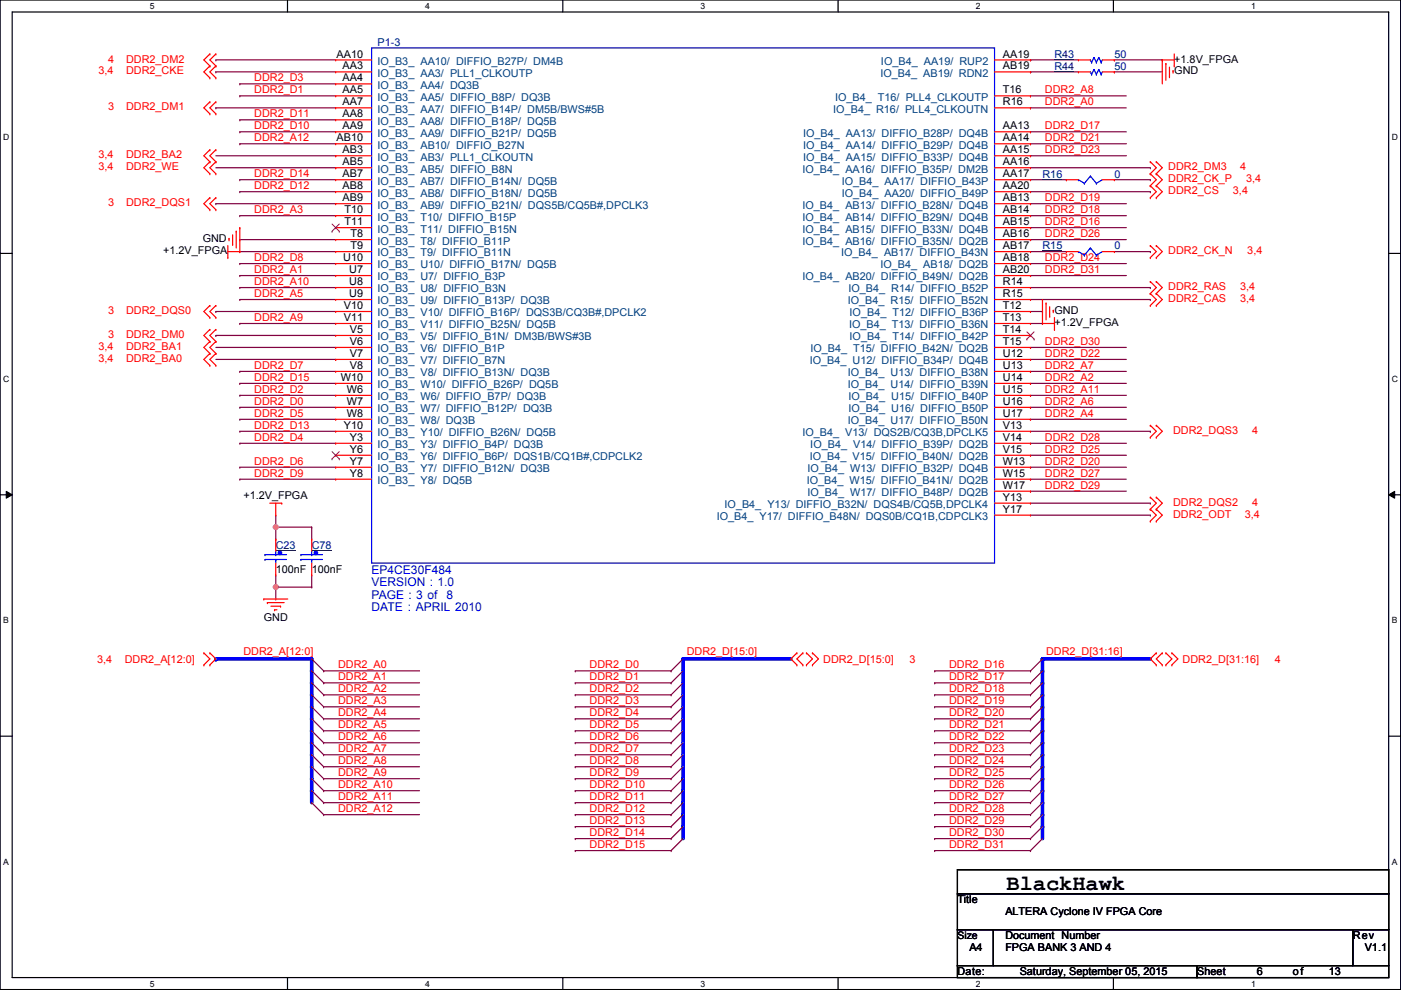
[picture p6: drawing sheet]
<svg xmlns="http://www.w3.org/2000/svg" width="297mm" height="210mm" viewBox="0 0 297 210" stroke-linecap="round" stroke-linejoin="round" font-family="sans-serif">
<path d="M0 0h297v209.8h-297zM2.6 2.5h291.8v204.8h-291.8z" fill="none" stroke="#000" stroke-width=".25"/>
<g fill="#fff">
<path d="M31.8 .3h1v2h-1z"/>
<path d="M31.8 207.5h1v2.1h-1z"/>
</g>
<path d="M61 0v2.5M61 207.3v2.5" fill="none" stroke="#000" stroke-width=".25"/>
<g fill="#fff">
<path d="M90.1 .3h1v2h-1z"/>
<path d="M90.1 207.5h1v2.1h-1z"/>
</g>
<path d="M119.3 0v2.5M119.3 207.3v2.5" fill="none" stroke="#000" stroke-width=".25"/>
<g fill="#fff">
<path d="M148.5 .3h1v2h-1z"/>
<path d="M148.5 207.5h1v2.1h-1z"/>
</g>
<path d="M177.7 0v2.5M177.7 207.3v2.5" fill="none" stroke="#000" stroke-width=".25"/>
<g fill="#fff">
<path d="M206.9 .3h1v2h-1z"/>
<path d="M206.9 207.5h1v2.1h-1z"/>
</g>
<path d="M236.1 0v2.5M236.1 207.3v2.5" fill="none" stroke="#000" stroke-width=".25"/>
<g fill="#fff">
<path d="M265.2 .3h1.1v2h-1.1z"/>
<path d="M265.2 207.5h1.1v2.1h-1.1z"/>
<path d="M.7 28.1h1.3v2.1h-1.3z"/>
<path d="M295.1 28.1h1.3v2.1h-1.3z"/>
<path d="M.7 79.3h1.3v2h-1.3z"/>
<path d="M295.1 79.3h1.3v2h-1.3z"/>
</g>
<path d="M0 53.7h2.6M294.4 53.7h2.6" fill="none" stroke="#000" stroke-width=".25"/>
<g fill="#fff">
<path d="M.7 130.5h1.2v2h-1.2z"/>
<path d="M295.1 130.5h1.2v2h-1.2z"/>
</g>
<path d="M0 104.9h2.6M294.4 104.9h2.6" fill="none" stroke="#000" stroke-width=".25"/>
<path d="M1.3 104.2l1.3 .7-1.3 .7zM294.4 104.9l1.3-.7v1.4z" fill="#000"/>
<path d="M1.3 104.2l1.3 .7-1.3 .7zM294.4 104.9l1.3-.7v1.4z" fill="none" stroke="#000" stroke-width=".21"/>
<g fill="#fff">
<path d="M.7 181.7h1.2v2h-1.2z"/>
<path d="M295.1 181.7h1.2v2h-1.2z"/>
</g>
<path d="M0 156.1h2.6M294.4 156.1h2.6" fill="none" stroke="#000" stroke-width=".25"/>
<g fill="none" stroke="#800040" stroke-width=".25">
<path d="M45.8 12.7h.1M45.8 12.7h25.4M218.5 12.7h.1M218.5 15.2h.1M218.5 12.7h10.1M218.5 15.2h10.1M236.3 12.7h.1M236.3 15.2h.1M236.3 12.7h10.1M236.3 15.2h10.1M45.8 22.9h.1M45.8 22.9h25.4"/>
<path d="M218.5 35.6h25.4M243.9 35.6h.1M45.8 43.2h.1M45.8 43.2h25.4M45.8 71.1h.1M45.8 66h.1M45.8 71.1h25.4M45.8 66h25.4M218.5 91.4h25.4M243.9 91.4h.1M218.5 106.7h25.4M243.9 106.7h.1"/>
</g>
<path d="M221 139.7h22.9" fill="none" stroke="#00f" stroke-width=".76"/>
<circle cx="221" cy="139.7" r=".38" fill="#00f"/>
<path d="M221 139.7v2.5" fill="none" stroke="#00f" stroke-width=".76"/>
<circle cx="221" cy="139.7" r=".38" fill="#00f"/>
<path d="M221 144.8v2.5" fill="none" stroke="#00f" stroke-width=".76"/>
<circle cx="221" cy="144.8" r=".38" fill="#00f"/>
<path d="M221 147.3v2.6" fill="none" stroke="#00f" stroke-width=".76"/>
<circle cx="221" cy="147.3" r=".38" fill="#00f"/>
<path d="M221 152.4v2.5" fill="none" stroke="#00f" stroke-width=".76"/>
<circle cx="221" cy="152.4" r=".38" fill="#00f"/>
<path d="M221 157.5v2.5" fill="none" stroke="#00f" stroke-width=".76"/>
<circle cx="221" cy="157.5" r=".38" fill="#00f"/>
<path d="M221 160v2.6" fill="none" stroke="#00f" stroke-width=".76"/>
<circle cx="221" cy="160" r=".38" fill="#00f"/>
<path d="M221 165.1v2.5" fill="none" stroke="#00f" stroke-width=".76"/>
<circle cx="221" cy="165.1" r=".38" fill="#00f"/>
<path d="M221 167.6v2.6" fill="none" stroke="#00f" stroke-width=".76"/>
<circle cx="221" cy="167.6" r=".38" fill="#00f"/>
<path d="M221 170.2v2.5" fill="none" stroke="#00f" stroke-width=".76"/>
<circle cx="221" cy="170.2" r=".38" fill="#00f"/>
<path d="M221 175.3v2.5" fill="none" stroke="#00f" stroke-width=".76"/>
<circle cx="221" cy="175.3" r=".38" fill="#00f"/>
<path d="M198.2 167.6h.1M198.2 170.2h.1M198.2 172.7h.1M198.2 175.3h.1M198.2 177.8h.1M198.2 167.6h20.3M198.2 170.2h20.3M198.2 172.7h20.3M198.2 175.3h20.3M198.2 177.8h20.3M198.2 180.3h.1M198.2 180.3h20.3" fill="none" stroke="#800040" stroke-width=".25"/>
<path d="M221 142.2v2.6" fill="none" stroke="#00f" stroke-width=".76"/>
<circle cx="221" cy="142.2" r=".38" fill="#00f"/>
<path d="M221 149.9v2.5" fill="none" stroke="#00f" stroke-width=".76"/>
<circle cx="221" cy="149.9" r=".38" fill="#00f"/>
<path d="M221 154.9v2.6" fill="none" stroke="#00f" stroke-width=".76"/>
<circle cx="221" cy="154.9" r=".38" fill="#00f"/>
<path d="M221 162.6v2.5" fill="none" stroke="#00f" stroke-width=".76"/>
<circle cx="221" cy="162.6" r=".38" fill="#00f"/>
<path d="M221 172.7v2.6" fill="none" stroke="#00f" stroke-width=".76"/>
<circle cx="221" cy="172.7" r=".38" fill="#00f"/>
<g fill="none" stroke="#800040" stroke-width=".25">
<path d="M198.2 142.2h.1M198.2 144.8h.1M198.2 147.3h.1M198.2 149.9h.1M198.2 152.4h.1M198.2 154.9h.1M198.2 157.5h.1M198.2 142.2h20.3M198.2 144.8h20.3M198.2 147.3h20.3M198.2 149.9h20.3M198.2 152.4h20.3"/>
<path d="M198.2 154.9h20.3M198.2 157.5h20.3M198.2 160h.1M198.2 162.6h.1M198.2 165.1h.1M198.2 160h20.3M198.2 162.6h20.3M198.2 165.1h20.3"/>
</g>
<path d="M144.8 139.7h22.9" fill="none" stroke="#00f" stroke-width=".76"/>
<circle cx="144.8" cy="139.7" r=".38" fill="#00f"/>
<path d="M144.8 139.7v2.5" fill="none" stroke="#00f" stroke-width=".76"/>
<circle cx="144.8" cy="139.7" r=".38" fill="#00f"/>
<path d="M144.8 144.8v2.5" fill="none" stroke="#00f" stroke-width=".76"/>
<circle cx="144.8" cy="144.8" r=".38" fill="#00f"/>
<path d="M144.8 147.3v2.6" fill="none" stroke="#00f" stroke-width=".76"/>
<circle cx="144.8" cy="147.3" r=".38" fill="#00f"/>
<path d="M144.8 152.4v2.5" fill="none" stroke="#00f" stroke-width=".76"/>
<circle cx="144.8" cy="152.4" r=".38" fill="#00f"/>
<path d="M144.8 157.5v2.5" fill="none" stroke="#00f" stroke-width=".76"/>
<circle cx="144.8" cy="157.5" r=".38" fill="#00f"/>
<path d="M144.8 160v2.6" fill="none" stroke="#00f" stroke-width=".76"/>
<circle cx="144.8" cy="160" r=".38" fill="#00f"/>
<path d="M144.8 165.1v2.5" fill="none" stroke="#00f" stroke-width=".76"/>
<circle cx="144.8" cy="165.1" r=".38" fill="#00f"/>
<path d="M144.8 167.6v2.6" fill="none" stroke="#00f" stroke-width=".76"/>
<circle cx="144.8" cy="167.6" r=".38" fill="#00f"/>
<path d="M144.8 170.2v2.5" fill="none" stroke="#00f" stroke-width=".76"/>
<circle cx="144.8" cy="170.2" r=".38" fill="#00f"/>
<path d="M144.8 175.3v2.5" fill="none" stroke="#00f" stroke-width=".76"/>
<circle cx="144.8" cy="175.3" r=".38" fill="#00f"/>
<path d="M122 167.6h.1M122 170.2h.1M122 172.7h.1M122 175.3h.1M122 177.8h.1M122 167.6h20.3M122 170.2h20.3M122 172.7h20.3M122 175.3h20.3M122 177.8h20.3M122 180.3h.1M122 180.3h20.3" fill="none" stroke="#800040" stroke-width=".25"/>
<path d="M144.8 142.2v2.6" fill="none" stroke="#00f" stroke-width=".76"/>
<circle cx="144.8" cy="142.2" r=".38" fill="#00f"/>
<path d="M144.8 149.9v2.5" fill="none" stroke="#00f" stroke-width=".76"/>
<circle cx="144.8" cy="149.9" r=".38" fill="#00f"/>
<path d="M144.8 154.9v2.6" fill="none" stroke="#00f" stroke-width=".76"/>
<circle cx="144.8" cy="154.9" r=".38" fill="#00f"/>
<path d="M144.8 162.6v2.5" fill="none" stroke="#00f" stroke-width=".76"/>
<circle cx="144.8" cy="162.6" r=".38" fill="#00f"/>
<path d="M144.8 172.7v2.6" fill="none" stroke="#00f" stroke-width=".76"/>
<circle cx="144.8" cy="172.7" r=".38" fill="#00f"/>
<g fill="none" stroke="#800040" stroke-width=".25">
<path d="M218.5 38.1h7.6M226.1 38.1h.1M218.5 53.3h7.6M226.1 53.3h.1M122 142.2h.1M122 144.8h.1M122 147.3h.1M122 149.9h.1M122 152.4h.1M122 154.9h.1M122 157.5h.1M122 142.2h20.3"/>
<path d="M122 144.8h20.3M122 147.3h20.3M122 149.9h20.3M122 152.4h20.3M122 154.9h20.3M122 157.5h20.3M122 160h.1M122 162.6h.1M122 165.1h.1M122 160h20.3M122 162.6h20.3M122 165.1h20.3"/>
</g>
<path d="M45.8 139.7h20.3" fill="none" stroke="#00f" stroke-width=".76"/>
<circle cx="45.8" cy="139.7" r=".38" fill="#00f"/>
<path d="M66.1 139.7v2.5" fill="none" stroke="#00f" stroke-width=".76"/>
<circle cx="66.1" cy="139.7" r=".38" fill="#00f"/>
<path d="M66.1 147.3v2.6" fill="none" stroke="#00f" stroke-width=".76"/>
<circle cx="66.1" cy="147.3" r=".38" fill="#00f"/>
<path d="M66.1 152.4v2.5" fill="none" stroke="#00f" stroke-width=".76"/>
<circle cx="66.1" cy="152.4" r=".38" fill="#00f"/>
<path d="M66.1 154.9v2.6" fill="none" stroke="#00f" stroke-width=".76"/>
<circle cx="66.1" cy="154.9" r=".38" fill="#00f"/>
<path d="M66.1 160v2.6" fill="none" stroke="#00f" stroke-width=".76"/>
<circle cx="66.1" cy="160" r=".38" fill="#00f"/>
<path d="M66.1 165.1v2.5" fill="none" stroke="#00f" stroke-width=".76"/>
<circle cx="66.1" cy="165.1" r=".38" fill="#00f"/>
<path d="M66.1 167.6v2.6" fill="none" stroke="#00f" stroke-width=".76"/>
<circle cx="66.1" cy="167.6" r=".38" fill="#00f"/>
<path d="M66.1 162.6v2.5" fill="none" stroke="#00f" stroke-width=".76"/>
<circle cx="66.1" cy="162.6" r=".38" fill="#00f"/>
<path d="M66.1 157.5v2.5" fill="none" stroke="#00f" stroke-width=".76"/>
<circle cx="66.1" cy="157.5" r=".38" fill="#00f"/>
<path d="M66.1 149.9v2.5" fill="none" stroke="#00f" stroke-width=".76"/>
<circle cx="66.1" cy="149.9" r=".38" fill="#00f"/>
<path d="M66.1 144.8v2.5" fill="none" stroke="#00f" stroke-width=".76"/>
<circle cx="66.1" cy="144.8" r=".38" fill="#00f"/>
<path d="M66.1 142.2v2.6" fill="none" stroke="#00f" stroke-width=".76"/>
<circle cx="66.1" cy="142.2" r=".38" fill="#00f"/>
<g fill="none" stroke="#800040" stroke-width=".25">
<path d="M45.8 15.2h.1M45.8 15.2h25.4M50.8 17.8h.1M50.8 17.8h20.4M45.8 33h25.4M45.8 35.6h25.4M50.8 38.1h.1M50.8 27.9h.1M50.8 25.4h.1M50.8 20.3h.1M50.8 30.5h.1M50.8 38.1h20.4"/>
<path d="M50.8 27.9h20.4M50.8 25.4h20.4M50.8 20.3h20.4M50.8 30.5h20.4M71.2 33h.1M71.2 35.6h.1M218.5 30.5h.1M218.5 33h.1M218.5 22.9h.1M218.5 20.3h.1M218.5 27.9h.1M218.5 27.9h20.3"/>
<path d="M218.5 20.3h20.3M218.5 30.5h20.3M218.5 33h20.3M218.5 22.9h20.3M236.3 38.1h7.6M243.9 38.1h.1M50.8 40.6h.1M50.8 55.9h.1M50.8 45.7h.1M50.8 58.4h.1M50.8 53.3h.1M50.8 50.8h.1"/>
<path d="M50.8 40.6h20.4M50.8 55.9h20.4M50.8 45.7h20.4M50.8 50.8h20.4M50.8 58.4h20.4M50.8 53.3h20.4M218.5 45.7h.1M218.5 48.3h.1M218.5 50.8h.1M218.5 58.4h.1M218.5 55.9h.1M218.5 43.2h.1"/>
<path d="M218.5 40.6h25.4M218.5 55.9h20.3M218.5 45.7h20.3M218.5 48.3h20.3M218.5 50.8h20.3M218.5 58.4h20.3M218.5 43.2h20.3M236.3 53.3h7.6M243.9 40.6h.1M243.9 53.3h.1M45.8 73.7h25.4M45.8 76.2h25.4"/>
<path d="M50.8 78.7h.1M50.8 63.5h.1M50.8 61h.1M50.8 68.6h.1M50.8 78.7h20.4M50.8 63.5h20.4M50.8 61h20.4M50.8 68.6h20.4M71.2 76.2h.1M71.2 73.7h.1M218.5 73.7h.1M218.5 76.2h.1"/>
<path d="M218.5 78.7h.1M218.5 78.7h20.3M218.5 73.7h20.3M218.5 63.5h25.4M218.5 61h25.4M218.5 76.2h20.3M218.5 68.6h2.5M218.5 66h2.5M221 68.6h.1M221 66h.1M243.9 63.5h.1M243.9 61h.1"/>
<path d="M50.8 81.3h.1M50.8 91.4h.1M50.8 86.4h.1M50.8 99.1h.1M50.8 88.9h.1M50.8 94h.1M50.8 83.8h.1M50.8 81.3h20.4M50.8 91.4h20.4M50.8 86.4h20.4M50.8 99.1h20.4M50.8 88.9h20.4"/>
<path d="M50.8 94h20.4M50.8 83.8h20.4M218.5 94h.1M218.5 96.5h.1M218.5 88.9h.1M218.5 86.4h.1M218.5 83.8h.1M218.5 81.3h.1M218.5 99.1h.1M218.5 81.3h20.3M218.5 86.4h20.3M218.5 99.1h20.3"/>
<path d="M218.5 88.9h20.3M218.5 94h20.3M218.5 83.8h20.3M218.5 96.5h20.3M50.8 101.6h.1M50.8 101.6h20.4M218.5 104.1h.1M218.5 101.6h.1M218.5 109.2h25.4M218.5 101.6h20.3M218.5 104.1h20.3M243.9 109.2h.1"/>
<path d="M58.5 124.5h.1M58.5 121.9v2.6M68.6 144.8h.1M68.6 147.3h.1M68.6 149.9h.1M68.6 152.4h.1M68.6 154.9h.1M68.6 157.5h.1M68.6 142.2h.1M68.6 144.8h20.3M68.6 147.3h20.3M68.6 149.9h20.3"/>
<path d="M68.6 152.4h20.3M68.6 154.9h20.3M68.6 157.5h20.3M68.6 142.2h20.3M68.6 160h.1M68.6 162.6h.1M68.6 165.1h.1M68.6 167.6h.1M68.6 170.2h.1M68.6 172.7h.1M68.6 160h20.3M68.6 162.6h20.3"/>
<path d="M68.6 165.1h20.3M68.6 167.6h20.3M68.6 170.2h20.3M68.6 172.7h20.3"/>
</g>
<circle cx="58.5" cy="124.5" r=".51" fill="#f0f"/>
<circle cx="58.5" cy="124.5" r=".51" fill="none" stroke="#f0f" stroke-width=".25"/>
<path d="M58.5 111.8h.1M58.5 114.3h.1M58.5 109.2v5.1M58.5 111.8h7.6M66.1 111.8h.1M66.1 111.8v2.5M58.5 124.5h.1M58.5 127h.1M58.5 124.5v2.5M58.5 124.5h7.6M66.1 124.5h.1M66.1 121.9v2.6" fill="none" stroke="#800040" stroke-width=".25"/>
<circle cx="58.5" cy="111.8" r=".51" fill="#f0f"/>
<circle cx="58.5" cy="111.8" r=".51" fill="none" stroke="#f0f" stroke-width=".25"/>
<g fill="none" stroke="#f00" stroke-width=".25">
<path d="M44.5 14h.1M44.5 11.4h.1M44.5 16.5h.1M44.5 11.4l-1.3 1.3 1.3 1.3M44.5 14l-1.3 1.2 1.3 1.3M45.8 14h.1M45.8 11.4h.1M45.8 16.5h.1M45.8 11.4l-1.3 1.3 1.3 1.3M45.8 14l-1.3 1.2 1.3 1.3M246.4 12.7h.1M246.4 12.7h2.6"/>
<path d="M246.4 12.7v5.1M247.2 13.5h.1M247.2 13.5v3.5M247.9 16.3h.1M247.9 14.2v2.1M248.7 15h.1M248.7 15v.5M249 14h.1M249 11.4v2.6M44.5 24.1h.1M44.5 21.6h.1M44.5 36.8h.1"/>
<path d="M44.5 34.3h.1M44.5 31.8h.1M44.5 21.6l-1.3 1.3 1.3 1.2M44.5 34.3l-1.3 1.3 1.3 1.2M44.5 31.8l-1.3 1.2 1.3 1.3M45.8 24.1h.1M45.8 21.6h.1M45.8 36.8h.1M45.8 34.3h.1M45.8 31.8h.1M45.8 21.6l-1.3 1.3 1.3 1.2M45.8 34.3l-1.3 1.3 1.3 1.2"/>
<path d="M45.8 31.8l-1.3 1.2 1.3 1.3M243.9 36.8h.1M243.9 34.3h.1M243.9 39.4h.1M243.9 34.3l1.3 1.3-1.3 1.2M243.9 36.8l1.3 1.3-1.3 1.3M243.9 39.4l1.3 1.2-1.3 1.3M245.2 36.8h.1M245.2 34.3h.1M245.2 39.4h.1M245.2 34.3l1.2 1.3-1.2 1.2M245.2 36.8l1.2 1.3-1.2 1.3"/>
<path d="M245.2 39.4l1.2 1.2-1.2 1.3M44.5 44.5h.1M44.5 41.9h.1M44.5 41.9l-1.3 1.3 1.3 1.3M45.8 44.5h.1M45.8 41.9h.1M45.8 41.9l-1.3 1.3 1.3 1.3M48.3 54.6h.1M48.3 53.3h2.5M48.3 52.1v2.5M48.6 50.6h.1M48.6 50.6v.5"/>
<path d="M49.3 51.8h.1M49.3 49.8v2M50.1 49h.1M50.1 49v3.6M50.8 53.3h.1M50.8 48.3h.1M50.8 48.3v5M226.1 53.3h.1M226.1 53.3h2.5M233.7 53.3h2.6M236.3 53.3h.1M243.9 54.6h.1"/>
<path d="M243.9 52.1h.1M243.9 41.9h.1M243.9 59.7h.1M243.9 52.1l1.3 1.2-1.3 1.3M243.9 59.7l1.3 1.3-1.3 1.2M245.2 54.6h.1M245.2 52.1h.1M245.2 41.9h.1M245.2 59.7h.1M245.2 59.7l1.2 1.3-1.2 1.2M245.2 52.1l1.2 1.2-1.2 1.3M44.5 72.4h.1"/>
<path d="M44.5 69.9h.1M44.5 67.3h.1M44.5 64.8h.1M44.5 74.9h.1M44.5 77.5h.1M44.5 69.9l-1.3 1.2 1.3 1.3M44.5 64.8l-1.3 1.2 1.3 1.3M44.5 72.4l-1.3 1.3 1.3 1.2M44.5 74.9l-1.3 1.3 1.3 1.3M45.8 72.4h.1M45.8 69.9h.1M45.8 67.3h.1"/>
<path d="M45.8 64.8h.1M45.8 74.9h.1M45.8 77.5h.1M45.8 69.9l-1.3 1.2 1.3 1.3M45.8 64.8l-1.3 1.2 1.3 1.3M45.8 72.4l-1.3 1.3 1.3 1.2M45.8 74.9l-1.3 1.3 1.3 1.3M221 63.5h.1M221 68.6h.1M221 63.5v5.1M221 68.6h2.6M221.8 64.3h.1"/>
<path d="M221.8 64.3v3.5M222.5 67.1h.1M222.5 65v2.1M223.3 65.8h.1M223.3 65.8v.5M223.6 69.9h.1M223.6 67.3v2.6M243.9 62.2h.1M243.9 64.8h.1M243.9 62.2l1.3 1.3-1.3 1.3M245.2 62.2h.1M245.2 64.8h.1"/>
<path d="M245.2 62.2l1.2 1.3-1.2 1.3M243.9 92.7h.1M243.9 90.2h.1M243.9 90.2l1.3 1.2-1.3 1.3M245.2 92.7h.1M245.2 90.2h.1M245.2 90.2l1.2 1.2-1.2 1.3M57.2 106.7h2.5M58.5 109.2h.1M58.5 106.7v2.5M59.7 106.7h.1M243.9 108h.1"/>
<path d="M243.9 105.4h.1M243.9 110.5h.1M243.9 105.4l1.3 1.3-1.3 1.3M243.9 108l1.3 1.2-1.3 1.3M245.2 108h.1M245.2 105.4h.1M245.2 110.5h.1M245.2 105.4l1.2 1.3-1.2 1.3M245.2 108l1.2 1.2-1.2 1.3M43.2 138.4h.1M43.2 138.4l1.3 1.3-1.3 1.3M44.5 138.4h.1"/>
<path d="M44.5 138.4l1.3 1.3-1.3 1.3M55.9 127h.1M55.9 127h5.1M56.7 127.8h.1M56.7 127.8h3.5M57.4 128.5h2.1M58.2 129.3h.1M58.2 129.3h.5M59.5 128.5h.1M169 138.4h.1M169 138.4l-1.3 1.3 1.3 1.3M170.2 138.4h.1"/>
<path d="M170.2 138.4l-1.2 1.3 1.2 1.3M171 138.4h.1M171 138.4l1.3 1.3-1.3 1.3M172.3 138.4h.1M172.3 138.4l1.2 1.3-1.2 1.3M245.2 138.4h.1M245.2 138.4l-1.3 1.3 1.3 1.3M246.4 138.4h.1M246.4 138.4l-1.2 1.3 1.2 1.3M247.2 138.4h.1M247.2 138.4l1.3 1.3-1.3 1.3M248.5 138.4h.1"/>
<path d="M248.5 138.4l1.2 1.3-1.2 1.3M43.2 141h.1M44.5 141h.1M169 141h.1M170.2 141h.1M171 141h.1M172.3 141h.1M245.2 141h.1M246.4 141h.1M247.2 141h.1M248.5 141h.1"/>
</g>
<g fill="none" stroke="#800040" stroke-width=".25">
<path d="M66.1 139.7h.1M66.1 139.7l2.5 2.5M144.8 139.7l-2.5 2.5M221 139.7l-2.5 2.5M66.1 142.2h.1M66.1 144.8h.1M66.1 147.3h.1M66.1 149.9h.1M66.1 152.4h.1M66.1 154.9h.1M66.1 157.5h.1M66.1 142.2l2.5 2.6"/>
<path d="M66.1 144.8l2.5 2.5M66.1 147.3l2.5 2.6M66.1 149.9l2.5 2.5M66.1 152.4l2.5 2.5M66.1 154.9l2.5 2.6M66.1 157.5l2.5 2.5M142.3 142.2h.1M142.3 144.8h.1M142.3 147.3h.1M142.3 149.9h.1M142.3 152.4h.1M142.3 154.9h.1"/>
<path d="M142.3 157.5h.1M144.8 142.2l-2.5 2.6M144.8 144.8l-2.5 2.5M144.8 147.3l-2.5 2.6M144.8 149.9l-2.5 2.5M144.8 152.4l-2.5 2.5M144.8 154.9l-2.5 2.6M144.8 157.5l-2.5 2.5M218.5 142.2h.1M218.5 144.8h.1M218.5 147.3h.1M218.5 149.9h.1"/>
<path d="M218.5 152.4h.1M218.5 154.9h.1M218.5 157.5h.1M221 142.2l-2.5 2.6M221 144.8l-2.5 2.5M221 147.3l-2.5 2.6M221 149.9l-2.5 2.5M221 152.4l-2.5 2.5M221 154.9l-2.5 2.6M221 157.5l-2.5 2.5M66.1 160h.1M66.1 162.6h.1"/>
<path d="M66.1 165.1h.1M66.1 167.6h.1M66.1 170.2h.1M66.1 160l2.5 2.6M66.1 162.6l2.5 2.5M66.1 165.1l2.5 2.5M66.1 167.6l2.5 2.6M66.1 170.2l2.5 2.5M142.3 160h.1M142.3 162.6h.1M142.3 165.1h.1M142.3 167.6h.1"/>
<path d="M142.3 170.2h.1M142.3 172.7h.1M142.3 175.3h.1M142.3 177.8h.1M144.8 160l-2.5 2.6M144.8 162.6l-2.5 2.5M144.8 165.1l-2.5 2.5M144.8 167.6l-2.5 2.6M144.8 170.2l-2.5 2.5M144.8 172.7l-2.5 2.6M144.8 175.3l-2.5 2.5M144.8 177.8l-2.5 2.5"/>
<path d="M218.5 160h.1M218.5 162.6h.1M218.5 165.1h.1M218.5 167.6h.1M218.5 170.2h.1M218.5 172.7h.1M218.5 175.3h.1M218.5 177.8h.1M221 160l-2.5 2.6M221 162.6l-2.5 2.5M221 165.1l-2.5 2.5M221 167.6l-2.5 2.6"/>
<path d="M221 170.2l-2.5 2.5M221 172.7l-2.5 2.6M221 175.3l-2.5 2.5M221 177.8l-2.5 2.5M142.3 180.3h.1M218.5 180.3h.1"/>
</g>
<path d="M203 184.4h91.4v5.1h-91.4zM203 189.5h91.4v7.6h-91.4zM203 197.1h7.6v7.6h-7.6zM210.6 197.1h76.2v7.6h-76.2zM286.8 197.1h7.6v7.6h-7.6zM203 204.7h50.8v2.6h-50.8zM253.8 204.7h40.6v2.6h-40.6z" fill="none" stroke="#000" stroke-width=".25"/>
<g fill="none" stroke="#00f" stroke-width=".25">
<path d="M228.6 53.3h.1M228.6 53.3l1.3 .8M229.9 54.1h.1M231.2 52.6h.1M231.2 52.6l1.3 1.5M231.2 52.6l-1.3 1.5M232.5 54.1h.1M233.7 53.3l-1.2 .8M56.2 118.6h.1M56.2 117.6h.1M56.2 118.6h4.6M56.2 117.6h4.6"/>
<path d="M58.5 118.6h.1M58.5 118.6v.8"/>
</g>
<path d="M221 53.2h4.3" fill="none" stroke="#000080" stroke-width=".21"/>
<circle cx="59.4" cy="117.2" r=".38" fill="#00f"/>
<g fill="none" stroke="#00f" stroke-width=".25">
<path d="M231.2 15.2h.1M231.2 12.7h.1M231.2 15.2l.2 .6M231.2 12.7l.2 .5M231.4 15.8h.1M231.4 13.2h.1M231.9 14.7h.1M231.9 12.2h.1M231.9 14.7l.6 1.1M231.9 14.7l-.5 1.1M231.9 12.2l.6 1M231.9 12.2l-.5 1"/>
<path d="M232.5 15.8h.1M232.5 13.2h.1M233 14.7h.1M233 12.2h.1M233 14.7l.5 1.1M233 14.7l-.5 1.1M233 12.2l.5 1M233 12.2l-.5 1M233.5 15.8h.1M233.5 13.2h.1M233.7 15.2l-.2 .6M233.7 12.7l-.2 .5"/>
<path d="M228.6 38.1h.1M228.6 38.1l1.3 .8M229.9 38.9h.1M231.2 37.3h.1M231.2 37.3l1.3 1.6M231.2 37.3l-1.3 1.6M232.5 38.9h.1M233.7 38.1l-1.2 .8M58.5 117.6h.1M58.5 116.8v.8M63.8 118.6h.1M63.8 117.6h.1"/>
<path d="M63.8 118.6h4.6M63.8 117.6h4.6M66.1 118.6h.1M66.1 118.6v.8"/>
<circle cx="59.4" cy="117.2" r=".38"/>
</g>
<path d="M223.6 15.1h4.2M223.6 12.6h4.2M221 38h4.3M58.5 116.7h4.2" fill="none" stroke="#000080" stroke-width=".21"/>
<g fill="none" stroke="#f00" stroke-width=".25">
<path d="M228.6 15.2h.1M228.6 12.7h.1M228.6 15.2h2.6M228.6 12.7h2.6M233.7 15.2h2.6M233.7 12.7h2.6M236.3 15.2h.1M236.3 12.7h.1M226.1 38.1h.1M226.1 38.1h2.5M233.7 38.1h2.6M236.3 38.1h.1"/>
<path d="M58.5 114.3h.1M58.5 114.3v2.5M58.5 119.4v2.5M58.5 121.9h.1"/>
</g>
<circle cx="67" cy="117.2" r=".38" fill="#00f"/>
<g fill="none" stroke="#00f" stroke-width=".25">
<path d="M78.8 10.2h132.1v109.2h-132.1zM66.1 117.6h.1M66.1 116.8v.8"/>
<circle cx="67" cy="117.2" r=".38"/>
</g>
<path d="M66.1 116.7h4.2" fill="none" stroke="#000080" stroke-width=".21"/>
<g fill="none" stroke="#f00" stroke-width=".25">
<path d="M71.2 12.7h.1M71.2 15.2h.1M71.2 17.8h.1M71.2 12.7h7.6M71.2 15.2h7.6M71.2 17.8h7.6M210.9 12.7h7.6M210.9 15.2h7.6M218.5 12.7h.1M218.5 15.2h.1M71.2 20.3h.1M71.2 22.9h.1"/>
<path d="M71.2 25.4h.1M71.2 27.9h.1M71.2 30.5h.1M71.2 33h.1M71.2 35.6h.1M71.2 38.1h.1M71.2 20.3h7.6M71.2 22.9h7.6M71.2 25.4h7.6M71.2 27.9h7.6M71.2 30.5h7.6M71.2 33h7.6"/>
<path d="M71.2 35.6h7.6M71.2 38.1h7.6M210.9 20.3h7.6M210.9 22.9h7.6M210.9 27.9h7.6M210.9 30.5h7.6M210.9 33h7.6M210.9 35.6h7.6M210.9 38.1h7.6M218.5 20.3h.1M218.5 22.9h.1M218.5 27.9h.1"/>
<path d="M218.5 30.5h.1M218.5 33h.1M218.5 35.6h.1M218.5 38.1h.1M71.2 40.6h.1M71.2 43.2h.1M71.2 45.7h.1M71.2 48.3h.1M71.2 50.8h.1M71.2 53.3h.1M71.2 55.9h.1M71.2 58.4h.1"/>
<path d="M71.2 40.6h7.6M71.2 43.2h7.6M71.2 45.7h7.6M71.2 48.3h7.6M71.2 50.8h7.6M71.2 53.3h7.6M71.2 55.9h7.6M71.2 58.4h7.6M210.9 40.6h7.6M210.9 43.2h7.6M210.9 45.7h7.6M210.9 48.3h7.6"/>
<path d="M210.9 50.8h7.6M210.9 53.3h7.6M210.9 55.9h7.6M210.9 58.4h7.6M218.5 40.6h.1M218.5 43.2h.1M218.5 45.7h.1M218.5 48.3h.1M218.5 50.8h.1M218.5 53.3h.1M218.5 55.9h.1M218.5 58.4h.1"/>
<path d="M71.2 61h.1M71.2 63.5h.1M71.2 66h.1M71.2 68.6h.1M71.2 71.1h.1M71.2 73.7h.1M71.2 76.2h.1M71.2 78.7h.1M71.2 61h7.6M71.2 63.5h7.6M71.2 66h7.6M71.2 68.6h7.6"/>
<path d="M71.2 71.1h7.6M71.2 73.7h7.6M71.2 76.2h7.6M71.2 78.7h7.6M210.9 61h7.6M210.9 63.5h7.6M210.9 66h7.6M210.9 68.6h7.6M210.9 71.1h7.6M210.9 73.7h7.6M210.9 76.2h7.6M210.9 78.7h7.6"/>
<path d="M218.5 61h.1M218.5 63.5h.1M218.5 66h.1M218.5 68.6h.1M218.5 71.1h.1M218.5 73.7h.1M218.5 76.2h.1M218.5 78.7h.1M71.2 81.3h.1M71.2 83.8h.1M71.2 86.4h.1M71.2 88.9h.1"/>
<path d="M71.2 91.4h.1M71.2 94h.1M71.2 96.5h.1M71.2 99.1h.1M71.2 81.3h7.6M71.2 83.8h7.6M71.2 86.4h7.6M71.2 88.9h7.6M71.2 91.4h7.6M71.2 94h7.6M71.2 96.5h7.6M71.2 99.1h7.6"/>
<path d="M210.9 81.3h7.6M210.9 83.8h7.6M210.9 86.4h7.6M210.9 88.9h7.6M210.9 91.4h7.6M210.9 94h7.6M210.9 96.5h7.6M210.9 99.1h7.6M218.5 81.3h.1M218.5 83.8h.1M218.5 86.4h.1M218.5 88.9h.1"/>
<path d="M218.5 91.4h.1M218.5 94h.1M218.5 96.5h.1M218.5 99.1h.1M66.1 114.3h.1M66.1 114.3v2.5M66.1 119.4v2.5M71.2 101.6h.1M71.2 101.6h7.6M210.9 101.6h7.6M210.9 104.1h7.6M210.9 106.7h7.6"/>
<path d="M210.9 109.2h7.6M218.5 101.6h.1M218.5 104.1h.1M218.5 106.7h.1M218.5 109.2h.1M66.1 121.9h.1"/>
</g>
<path d="M70.4 49h.1M70.4 47.5l1.5 1.5M71.9 47.5l-1.5 1.5M71.9 49h.1M217.7 71.9h.1M217.7 70.4l1.6 1.5M219.2 70.4l-1.5 1.5M219.3 71.9h.1M70.4 97.3h.1M70.4 95.8l1.5 1.5M71.9 95.8l-1.5 1.5M71.9 97.3h.1" fill="none" stroke="#804000" stroke-width=".21"/>
<circle cx="58.5" cy="124.5" r=".51" fill="#f0f"/>
<circle cx="58.5" cy="124.5" r=".51" fill="none" stroke="#f0f" stroke-width=".25"/>
<circle cx="58.5" cy="111.8" r=".51" fill="#f0f"/>
<circle cx="58.5" cy="111.8" r=".51" fill="none" stroke="#f0f" stroke-width=".25"/>
<text font-size="4.7" x="213.4" y="188.8">BlackHawk</text>
<g font-size="2.5" fill="#00f">
<text x="78.8" y="121.7">EP4CE30F484</text>
<text x="78.8" y="124.3">VERSION : 1.0</text>
<text x="78.8" y="126.9">PAGE : 3 of</text>
<text x="78.8" y="129.6">DATE : APRIL 2010</text>
<text x="94.6" y="126.9">8</text>
</g>
<g font-size="2.3" fill="#000080">
<text x="80.1" y="9.7">P1-3</text>
<text x="223.6" y="14.8">R44</text>
<text x="223.6" y="12.2">R43</text>
<text x="236.3" y="14.8">50</text>
<text x="236.3" y="12.2">50</text>
<text x="221" y="37.6">R16</text>
<text x="236.3" y="37.6">0</text>
<text x="221" y="52.9">R15</text>
<text x="236.3" y="52.9">0</text>
<text x="58.5" y="116.4">C23</text>
<text x="66.1" y="116.4">C78</text>
</g>
<g font-size="2.3" fill="#f00">
<text x="20.9" y="15.8">3,4</text>
<text x="22.9" y="13.3">4</text>
<text x="26.7" y="13.3">DDR2_DM2</text>
<text x="26.7" y="15.8">DDR2_CKE</text>
<text x="53.9" y="17.2">DDR2_D3</text>
<text x="22.9" y="23.4">3</text>
<text x="26.7" y="23.4">DDR2_DM1</text>
<text x="53.9" y="19.8">DDR2_D1</text>
<text x="221.5" y="22.3">DDR2_A0</text>
<text x="221.5" y="19.8">DDR2_A8</text>
<text x="53.9" y="27.4">DDR2_D10</text>
<text x="53.9" y="24.8">DDR2_D11</text>
<text x="53.9" y="29.9">DDR2_A12</text>
<text x="221.5" y="29.9">DDR2_D21</text>
<text x="221.5" y="27.4">DDR2_D17</text>
<text x="20.9" y="33.6">3,4</text>
<text x="26.7" y="33.6">DDR2_BA2</text>
<text x="221.5" y="32.5">DDR2_D23</text>
<text x="20.9" y="36.1">3,4</text>
<text x="26.7" y="36.1">DDR2_WE</text>
<text x="53.9" y="40.1">DDR2_D12</text>
<text x="53.9" y="37.5">DDR2_D14</text>
<text x="247.7" y="36.1">DDR2_DM3</text>
<text x="247.7" y="38.7">DDR2_CK_P</text>
<text x="247.7" y="41.2">DDR2_CS</text>
<text x="261.4" y="41.2">3,4</text>
<text x="262.9" y="36.1">4</text>
<text x="264.2" y="38.7">3,4</text>
<text x="22.9" y="43.7">3</text>
<text x="26.7" y="43.7">DDR2_DQS1</text>
<text x="53.9" y="45.2">DDR2_A3</text>
<text x="221.5" y="45.2">DDR2_D18</text>
<text x="221.5" y="47.7">DDR2_D16</text>
<text x="221.5" y="42.6">DDR2_D19</text>
<text x="221.5" y="50.2">DDR2_D26</text>
<text x="247.7" y="53.9">DDR2_CK_N</text>
<text x="264.5" y="53.9">3,4</text>
<text x="53.9" y="55.3">DDR2_D8</text>
<text x="53.9" y="57.9">DDR2_A1</text>
<text x="221.5" y="57.9">DDR2_D31</text>
<text x="221.5" y="55.3">DDR2_D24</text>
<text x="53.9" y="62.9">DDR2_A5</text>
<text x="53.9" y="60.4">DDR2_A10</text>
<text x="247.7" y="61.5">DDR2_RAS</text>
<text x="247.7" y="64.1">DDR2_CAS</text>
<text x="262.9" y="61.5">3,4</text>
<text x="262.9" y="64.1">3,4</text>
<text x="22.9" y="71.7">3</text>
<text x="22.9" y="66.6">3</text>
<text x="26.7" y="71.7">DDR2_DM0</text>
<text x="26.7" y="66.6">DDR2_DQS0</text>
<text x="53.9" y="68">DDR2_A9</text>
<text x="20.9" y="74.2">3,4</text>
<text x="20.9" y="76.8">3,4</text>
<text x="26.7" y="74.2">DDR2_BA1</text>
<text x="26.7" y="76.8">DDR2_BA0</text>
<text x="221.5" y="73.1">DDR2_D30</text>
<text x="221.5" y="75.6">DDR2_D22</text>
<text x="53.9" y="80.7">DDR2_D15</text>
<text x="53.9" y="83.3">DDR2_D2</text>
<text x="53.9" y="78.2">DDR2_D7</text>
<text x="221.5" y="83.3">DDR2_A11</text>
<text x="221.5" y="80.7">DDR2_A2</text>
<text x="221.5" y="78.2">DDR2_A7</text>
<text x="53.9" y="85.8">DDR2_D0</text>
<text x="53.9" y="88.3">DDR2_D5</text>
<text x="221.5" y="88.3">DDR2_A4</text>
<text x="221.5" y="85.8">DDR2_A6</text>
<text x="53.9" y="90.9">DDR2_D13</text>
<text x="53.9" y="93.4">DDR2_D4</text>
<text x="221.5" y="93.4">DDR2_D28</text>
<text x="221.5" y="96">DDR2_D25</text>
<text x="248.7" y="92">DDR2_DQS3</text>
<text x="265.5" y="92">4</text>
<text x="53.9" y="101">DDR2_D9</text>
<text x="53.9" y="98.5">DDR2_D6</text>
<text x="221.5" y="101">DDR2_D27</text>
<text x="221.5" y="98.5">DDR2_D20</text>
<text x="221.5" y="103.6">DDR2_D29</text>
<text x="248.7" y="107.2">DDR2_DQS2</text>
<text x="265.5" y="107.2">4</text>
<text x="248.7" y="109.8">DDR2_ODT</text>
<text x="263.9" y="109.8">3,4</text>
<text x="20.6" y="140.5">3,4</text>
<text x="26.5" y="140.5">DDR2_A[12:0]</text>
<text x="51.6" y="138.9">DDR2_A[12:0]</text>
<text x="71.7" y="141.7">DDR2_A0</text>
<text x="125" y="141.7">DDR2_D0</text>
<text x="145.6" y="138.9">DDR2_D[15:0]</text>
<text x="174.5" y="140.5">DDR2_D[15:0]</text>
<text x="192.8" y="140.5">3</text>
<text x="201.2" y="141.7">DDR2_D16</text>
<text x="221.8" y="138.9">DDR2_D[31:16]</text>
<text x="250.7" y="140.5">DDR2_D[31:16]</text>
<text x="270.3" y="140.5">4</text>
<text x="71.7" y="144.2">DDR2_A1</text>
<text x="71.7" y="146.8">DDR2_A2</text>
<text x="71.7" y="149.3">DDR2_A3</text>
<text x="125" y="144.2">DDR2_D1</text>
<text x="125" y="146.8">DDR2_D2</text>
<text x="125" y="149.3">DDR2_D3</text>
<text x="201.2" y="144.2">DDR2_D17</text>
<text x="201.2" y="146.8">DDR2_D18</text>
<text x="201.2" y="149.3">DDR2_D19</text>
<text x="71.7" y="151.8">DDR2_A4</text>
<text x="71.7" y="154.4">DDR2_A5</text>
<text x="125" y="151.8">DDR2_D4</text>
<text x="125" y="154.4">DDR2_D5</text>
<text x="201.2" y="151.8">DDR2_D20</text>
<text x="201.2" y="154.4">DDR2_D21</text>
<text x="71.7" y="156.9">DDR2_A6</text>
<text x="71.7" y="159.5">DDR2_A7</text>
<text x="71.7" y="162">DDR2_A8</text>
<text x="125" y="156.9">DDR2_D6</text>
<text x="125" y="159.5">DDR2_D7</text>
<text x="125" y="162">DDR2_D8</text>
<text x="201.2" y="156.9">DDR2_D22</text>
<text x="201.2" y="159.5">DDR2_D23</text>
<text x="201.2" y="162">DDR2_D24</text>
<text x="71.7" y="164.5">DDR2_A9</text>
<text x="71.7" y="167.1">DDR2_A10</text>
<text x="125" y="167.1">DDR2_D10</text>
<text x="125" y="164.5">DDR2_D9</text>
<text x="201.2" y="167.1">DDR2_D26</text>
<text x="201.2" y="164.5">DDR2_D25</text>
<text x="71.7" y="169.6">DDR2_A11</text>
<text x="71.7" y="172.2">DDR2_A12</text>
<text x="125" y="169.6">DDR2_D11</text>
<text x="125" y="172.2">DDR2_D12</text>
<text x="201.2" y="169.6">DDR2_D27</text>
<text x="201.2" y="172.2">DDR2_D28</text>
<text x="125" y="174.7">DDR2_D13</text>
<text x="125" y="177.2">DDR2_D14</text>
<text x="125" y="179.8">DDR2_D15</text>
<text x="201.2" y="174.7">DDR2_D29</text>
<text x="201.2" y="177.2">DDR2_D30</text>
<text x="201.2" y="179.8">DDR2_D31</text>
</g>
<g font-size="2.3">
<text x="71.4" y="12.2">AA10</text>
<text x="72.7" y="14.7">AA3</text>
<text x="72.7" y="17.3">AA4</text>
<text x="212.6" y="12.2">AA19</text>
<text x="212.6" y="14.7">AB19</text>
<text x="249" y="13.3">+1.8V_FPGA</text>
<text x="249" y="15.8">GND</text>
<text x="72.7" y="19.8">AA5</text>
<text x="72.7" y="22.4">AA7</text>
<text x="212.6" y="19.8">T16</text>
<text x="212.6" y="22.4">R16</text>
<text x="71.4" y="30">AB10</text>
<text x="72.7" y="24.9">AA8</text>
<text x="72.7" y="27.4">AA9</text>
<text x="212.6" y="27.4">AA13</text>
<text x="212.6" y="30">AA14</text>
<text x="72.7" y="32.5">AB3</text>
<text x="72.7" y="35.1">AB5</text>
<text x="212.6" y="32.5">AA15</text>
<text x="212.6" y="35.1">AA16</text>
<text x="72.7" y="37.6">AB7</text>
<text x="72.7" y="40.1">AB8</text>
<text x="212.6" y="37.6">AA17</text>
<text x="212.6" y="40.1">AA20</text>
<text x="72.7" y="42.7">AB9</text>
<text x="73" y="45.2">T10</text>
<text x="73" y="47.8">T11</text>
<text x="212.6" y="42.7">AB13</text>
<text x="212.6" y="45.2">AB14</text>
<text x="212.6" y="47.8">AB15</text>
<text x="34.6" y="53.9">+1.2V_FPGA</text>
<text x="43" y="51.4">GND</text>
<text x="74.3" y="50.3">T8</text>
<text x="74.3" y="52.8">T9</text>
<text x="212.6" y="50.3">AB16</text>
<text x="212.6" y="52.8">AB17</text>
<text x="72.8" y="55.4">U10</text>
<text x="74.1" y="57.9">U7</text>
<text x="212.6" y="55.4">AB18</text>
<text x="212.6" y="57.9">AB20</text>
<text x="72.9" y="65.5">V10</text>
<text x="74.1" y="60.5">U8</text>
<text x="74.1" y="63">U9</text>
<text x="212.6" y="60.5">R14</text>
<text x="212.6" y="63">R15</text>
<text x="212.6" y="65.5">T12</text>
<text x="72.9" y="68.1">V11</text>
<text x="74.2" y="70.6">V5</text>
<text x="212.6" y="68.1">T13</text>
<text x="212.6" y="70.6">T14</text>
<text x="223.6" y="66.6">GND</text>
<text x="223.6" y="69.1">+1.2V_FPGA</text>
<text x="74.2" y="73.2">V6</text>
<text x="74.2" y="75.7">V7</text>
<text x="212.6" y="73.2">T15</text>
<text x="212.6" y="75.7">U12</text>
<text x="72.3" y="80.8">W10</text>
<text x="73.6" y="83.3">W6</text>
<text x="74.2" y="78.2">V8</text>
<text x="212.6" y="78.2">U13</text>
<text x="212.6" y="80.8">U14</text>
<text x="212.6" y="83.3">U15</text>
<text x="73.6" y="85.9">W7</text>
<text x="73.6" y="88.4">W8</text>
<text x="212.6" y="85.9">U16</text>
<text x="212.6" y="88.4">U17</text>
<text x="72.9" y="90.9">Y10</text>
<text x="74.2" y="93.5">Y3</text>
<text x="212.6" y="90.9">V13</text>
<text x="212.6" y="93.5">V14</text>
<text x="74.2" y="96">Y6</text>
<text x="74.2" y="98.6">Y7</text>
<text x="74.2" y="101.1">Y8</text>
<text x="212.6" y="96">V15</text>
<text x="212.6" y="98.6">W13</text>
<text x="212.6" y="101.1">W15</text>
<text x="51.6" y="105.7">+1.2V_FPGA</text>
<text x="212.6" y="103.6">W17</text>
<text x="212.6" y="106.2">Y13</text>
<text x="212.6" y="108.7">Y17</text>
<text x="58.5" y="121.5">100nF</text>
<text x="66.1" y="121.5">100nF</text>
<text x="55.9" y="131.6">GND</text>
<text x="203" y="191.6">Title</text>
<text x="213.2" y="194.1">ALTERA Cyclone IV FPGA Core</text>
<text x="205.5" y="201.7">A4</text>
<text x="213.2" y="199.2">Document Number</text>
<text x="213.2" y="201.7">FPGA BANK 3 AND 4</text>
<text x="286.8" y="199.2">Rev</text>
<text x="289.4" y="201.7">V1.1</text>
<text x="203" y="206.8">Date:</text>
<text x="216.2" y="206.8">Saturday, September 05, 2015</text>
<text x="253.8" y="206.8">Sheet</text>
<text x="266.5" y="206.8">6</text>
<text x="274.1" y="206.8">of</text>
<text x="281.7" y="206.8">13</text>
</g>
<g font-size="2.3" fill="#004080">
<text x="80.1" y="13.7">IO_B3_ AA10/ DIFFIO_B27P/ DM4B</text>
<text x="80.1" y="16.3">IO_B3_ AA3/ PLL1_CLKOUTP</text>
<text x="186.7" y="16.3">IO_B4_ AB19/ RDN2</text>
<text x="186.8" y="13.7">IO_B4_ AA19/ RUP2</text>
<text x="80.1" y="18.8">IO_B3_ AA4/ DQ3B</text>
<text x="80.1" y="21.4">IO_B3_ AA5/ DIFFIO_B8P/ DQ3B</text>
<text x="80.1" y="23.9">IO_B3_ AA7/ DIFFIO_B14P/ DM5B/BWS#5B</text>
<text x="176.7" y="23.9">IO_B4_ R16/ PLL4_CLKOUTN</text>
<text x="177.1" y="21.4">IO_B4_ T16/ PLL4_CLKOUTP</text>
<text x="80.1" y="26.4">IO_B3_ AA8/ DIFFIO_B18P/ DQ5B</text>
<text x="80.1" y="29">IO_B3_ AA9/ DIFFIO_B21P/ DQ5B</text>
<text x="170.3" y="29">IO_B4_ AA13/ DIFFIO_B28P/ DQ4B</text>
<text x="80.1" y="31.5">IO_B3_ AB10/ DIFFIO_B27N</text>
<text x="80.1" y="34.1">IO_B3_ AB3/ PLL1_CLKOUTN</text>
<text x="170.3" y="31.5">IO_B4_ AA14/ DIFFIO_B29P/ DQ4B</text>
<text x="170.3" y="34.1">IO_B4_ AA15/ DIFFIO_B33P/ DQ4B</text>
<text x="80.1" y="36.6">IO_B3_ AB5/ DIFFIO_B8N</text>
<text x="80.1" y="39.1">IO_B3_ AB7/ DIFFIO_B14N/ DQ5B</text>
<text x="80.1" y="41.7">IO_B3_ AB8/ DIFFIO_B18N/ DQ5B</text>
<text x="170.1" y="36.6">IO_B4_ AA16/ DIFFIO_B35P/ DM2B</text>
<text x="178.5" y="39.1">IO_B4_ AA17/ DIFFIO_B43P</text>
<text x="178.5" y="41.7">IO_B4_ AA20/ DIFFIO_B49P</text>
<text x="80.1" y="44.2">IO_B3_ AB9/ DIFFIO_B21N/ DQS5B/CQ5B#,DPCLK3</text>
<text x="80.1" y="46.8">IO_B3_ T10/ DIFFIO_B15P</text>
<text x="170.1" y="44.2">IO_B4_ AB13/ DIFFIO_B28N/ DQ4B</text>
<text x="170.1" y="46.8">IO_B4_ AB14/ DIFFIO_B29N/ DQ4B</text>
<text x="80.1" y="49.3">IO_B3_ T11/ DIFFIO_B15N</text>
<text x="80.1" y="51.8">IO_B3_ T8/ DIFFIO_B11P</text>
<text x="170.1" y="49.3">IO_B4_ AB15/ DIFFIO_B33N/ DQ4B</text>
<text x="170.1" y="51.8">IO_B4_ AB16/ DIFFIO_B35N/ DQ2B</text>
<text x="80.1" y="54.4">IO_B3_ T9/ DIFFIO_B11N</text>
<text x="80.1" y="56.9">IO_B3_ U10/ DIFFIO_B17N/ DQ5B</text>
<text x="80.1" y="59.5">IO_B3_ U7/ DIFFIO_B3P</text>
<text x="170.1" y="59.5">IO_B4_ AB20/ DIFFIO_B49N/ DQ2B</text>
<text x="178.3" y="54.4">IO_B4_ AB17/ DIFFIO_B43N</text>
<text x="186.7" y="56.9">IO_B4_ AB18/ DQ2B</text>
<text x="80.1" y="62">IO_B3_ U8/ DIFFIO_B3N</text>
<text x="80.1" y="64.5">IO_B3_ U9/ DIFFIO_B13P/ DQ3B</text>
<text x="179.7" y="64.5">IO_B4_ R15/ DIFFIO_B52N</text>
<text x="179.9" y="62">IO_B4_ R14/ DIFFIO_B52P</text>
<text x="80.1" y="67.1">IO_B3_ V10/ DIFFIO_B16P/ DQS3B/CQ3B#,DPCLK2</text>
<text x="80.1" y="69.6">IO_B3_ V11/ DIFFIO_B25N/ DQ5B</text>
<text x="180" y="69.6">IO_B4_ T13/ DIFFIO_B36N</text>
<text x="180.1" y="67.1">IO_B4_ T12/ DIFFIO_B36P</text>
<text x="80.1" y="72.2">IO_B3_ V5/ DIFFIO_B1N/ DM3B/BWS#3B</text>
<text x="80.1" y="74.7">IO_B3_ V6/ DIFFIO_B1P</text>
<text x="80.1" y="77.2">IO_B3_ V7/ DIFFIO_B7N</text>
<text x="171.7" y="77.2">IO_B4_ U12/ DIFFIO_B34P/ DQ4B</text>
<text x="171.8" y="74.7">IO_B4_ T15/ DIFFIO_B42N/ DQ2B</text>
<text x="180.1" y="72.2">IO_B4_ T14/ DIFFIO_B42P</text>
<text x="80.1" y="79.8">IO_B3_ V8/ DIFFIO_B13N/ DQ3B</text>
<text x="80.1" y="82.3">IO_B3_ W10/ DIFFIO_B26P/ DQ5B</text>
<text x="179.7" y="79.8">IO_B4_ U13/ DIFFIO_B38N</text>
<text x="179.7" y="82.3">IO_B4_ U14/ DIFFIO_B39N</text>
<text x="80.1" y="84.9">IO_B3_ W6/ DIFFIO_B7P/ DQ3B</text>
<text x="80.1" y="87.4">IO_B3_ W7/ DIFFIO_B12P/ DQ3B</text>
<text x="80.1" y="89.9">IO_B3_ W8/ DQ3B</text>
<text x="179.7" y="89.9">IO_B4_ U17/ DIFFIO_B50N</text>
<text x="179.9" y="84.9">IO_B4_ U15/ DIFFIO_B40P</text>
<text x="179.9" y="87.4">IO_B4_ U16/ DIFFIO_B50P</text>
<text x="80.1" y="92.5">IO_B3_ Y10/ DIFFIO_B26N/ DQ5B</text>
<text x="80.1" y="95">IO_B3_ Y3/ DIFFIO_B4P/ DQ3B</text>
<text x="170.1" y="92.5">IO_B4_ V13/ DQS2B/CQ3B,DPCLK5</text>
<text x="171.8" y="95">IO_B4_ V14/ DIFFIO_B39P/ DQ2B</text>
<text x="80.1" y="97.6">IO_B3_ Y6/ DIFFIO_B6P/ DQS1B/CQ1B#,CDPCLK2</text>
<text x="80.1" y="100.1">IO_B3_ Y7/ DIFFIO_B12N/ DQ3B</text>
<text x="171.2" y="100.1">IO_B4_ W13/ DIFFIO_B32P/ DQ4B</text>
<text x="171.7" y="97.6">IO_B4_ V15/ DIFFIO_B40N/ DQ2B</text>
<text x="80.1" y="102.6">IO_B3_ Y8/ DQ5B</text>
<text x="153.6" y="107.7">IO_B4_ Y13/ DIFFIO_B32N/ DQS4B/CQ5B,DPCLK4</text>
<text x="171" y="102.6">IO_B4_ W15/ DIFFIO_B41N/ DQ2B</text>
<text x="171.2" y="105.2">IO_B4_ W17/ DIFFIO_B48P/ DQ2B</text>
<text x="152" y="110.3">IO_B4_ Y17/ DIFFIO_B48N/ DQS0B/CQ1B,CDPCLK3</text>
</g>
<text font-size="2.2" x="203" y="199.1">Size</text>
<g font-size="1.8">
<text x="31.8" y="1.9">5</text>
<text x="90.1" y="1.9">4</text>
<text x="148.5" y="1.9">3</text>
<text x="206.9" y="1.9">2</text>
<text x="265.2" y="1.9">1</text>
<text x=".7" y="29.8">D</text>
<text x="295.1" y="29.8">D</text>
<text x=".7" y="81">C</text>
<text x="295.1" y="81">C</text>
<text x=".7" y="132.1">B</text>
<text x="295.1" y="132.1">B</text>
<text x=".7" y="183.3">A</text>
<text x="295.1" y="183.3">A</text>
<text x="31.8" y="209.2">5</text>
<text x="90.1" y="209.2">4</text>
<text x="148.5" y="209.2">3</text>
<text x="206.9" y="209.2">2</text>
<text x="265.2" y="209.2">1</text>
</g>
</svg>
